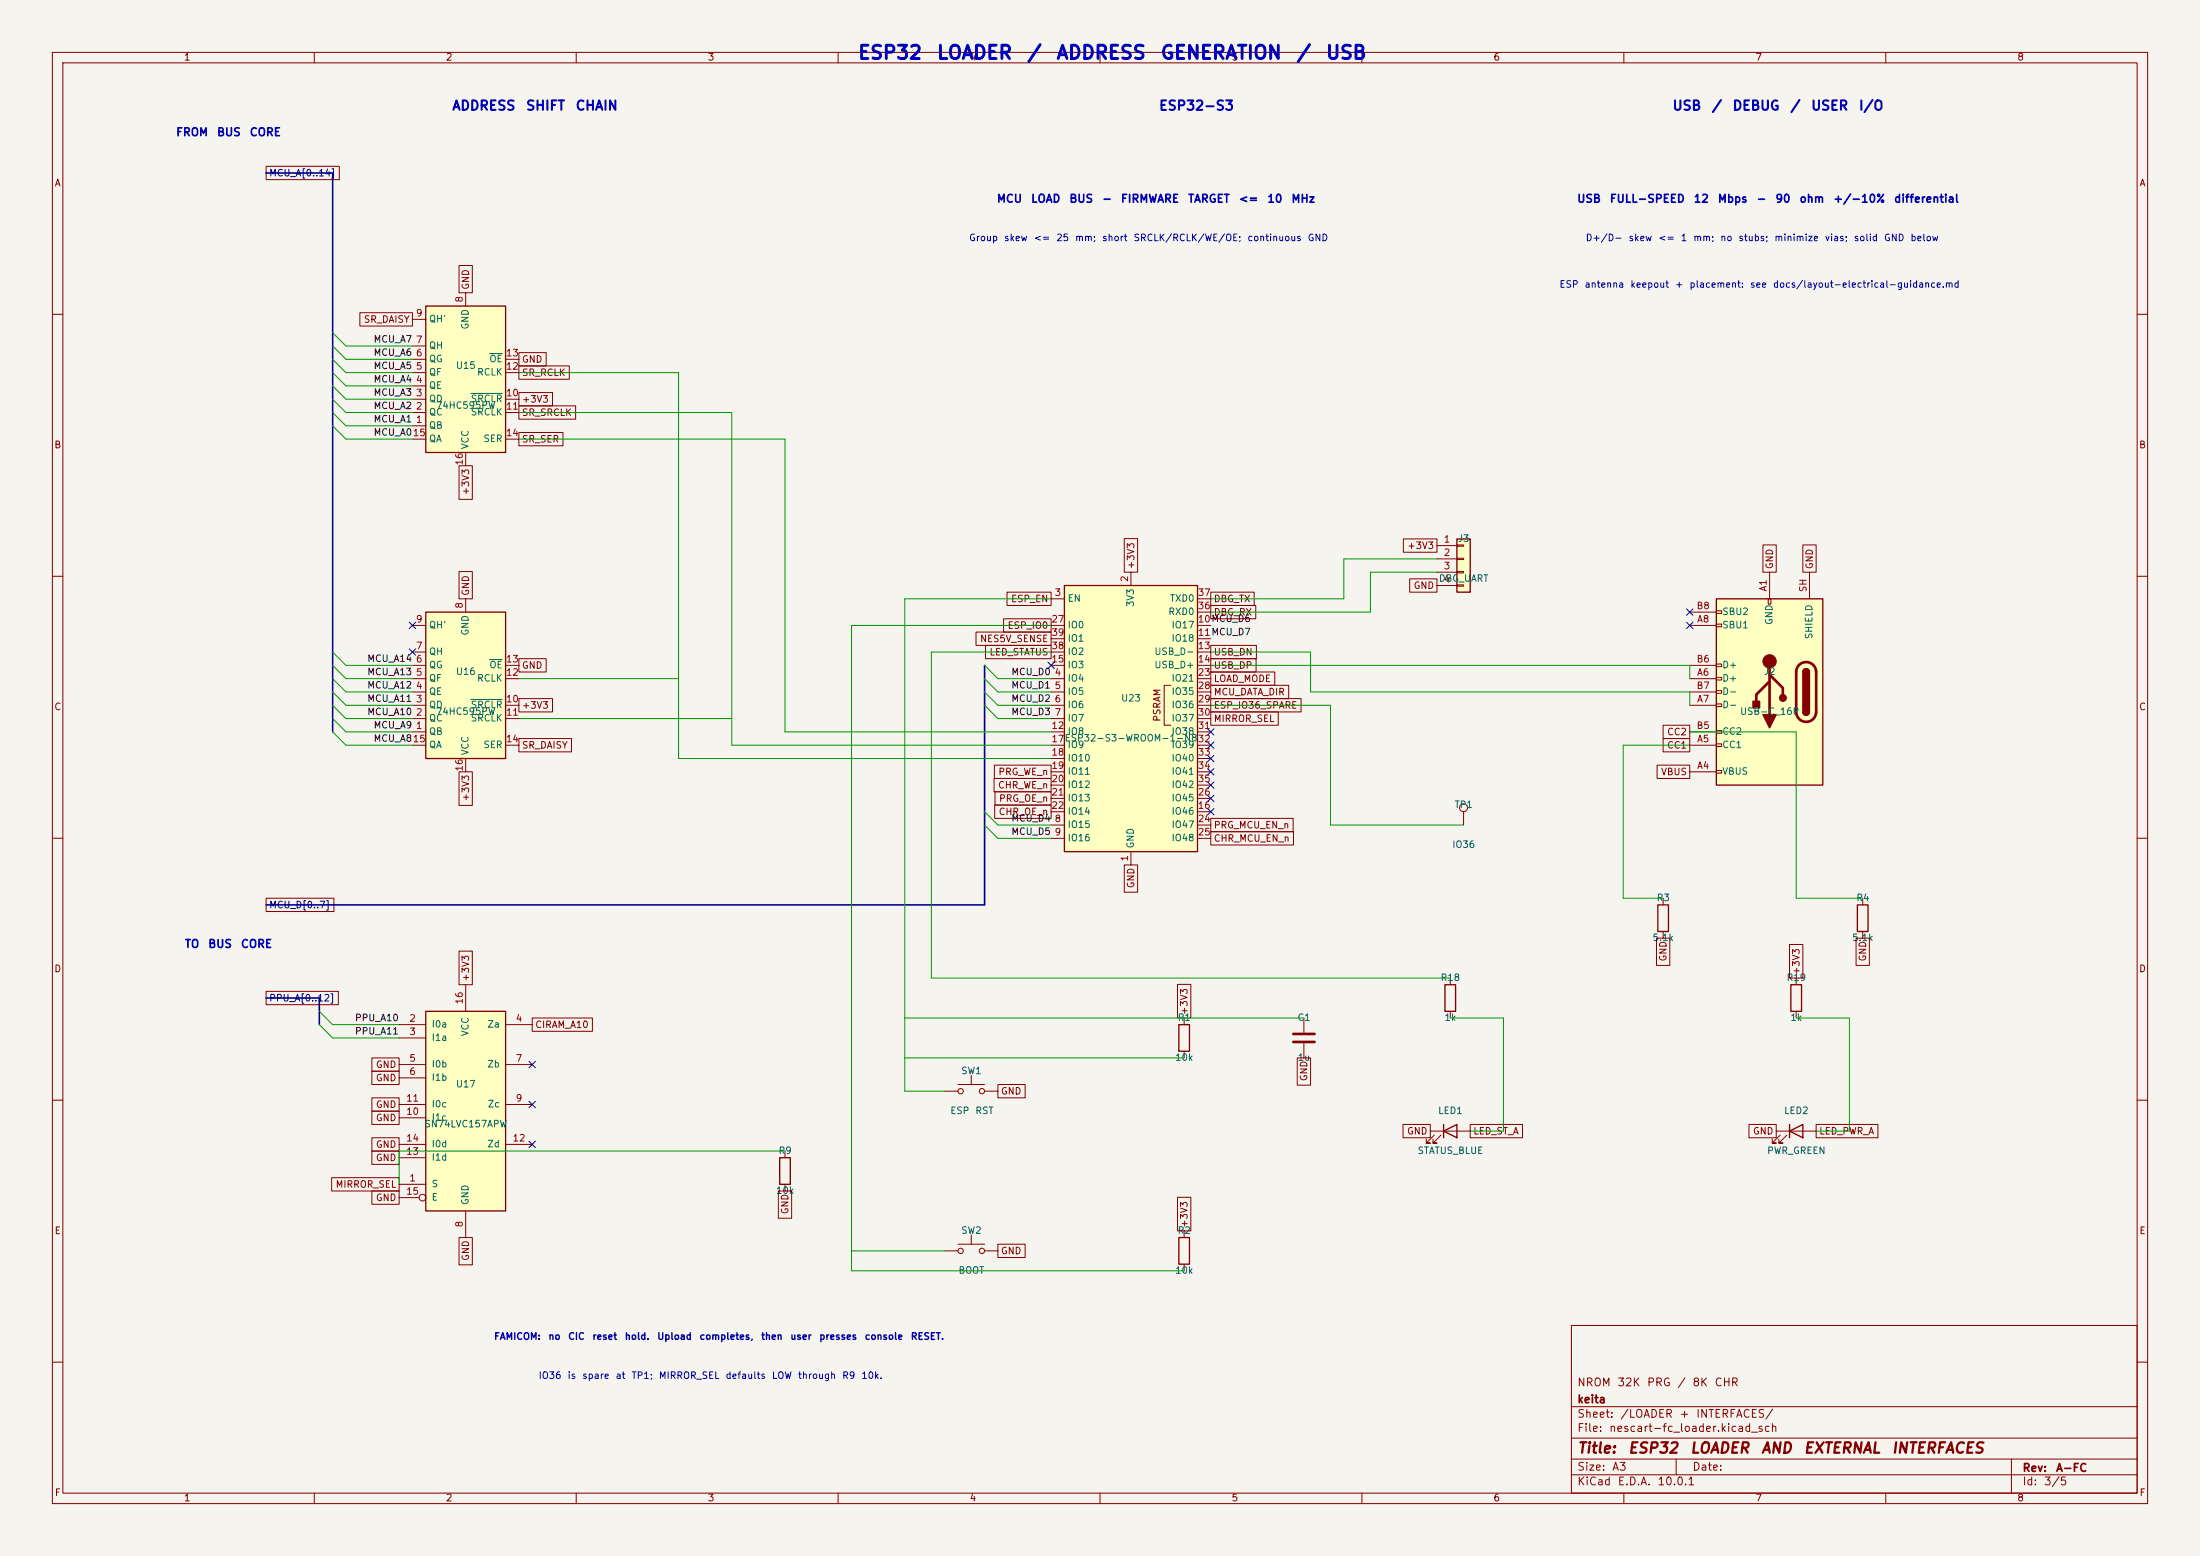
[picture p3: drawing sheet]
<svg xmlns="http://www.w3.org/2000/svg" width="420mm" height="297mm" viewBox="0 0 420 297" stroke-linecap="round" stroke-linejoin="round" font-family="sans-serif">
<path d="M0 0h420v297h-420z" fill="#f5f4ef" stroke="#f5f4ef" stroke-width=".19"/>
<g fill="none" stroke="#840000" stroke-width=".19">
<path d="M10 10h400v277h-400zM12 12h396v273h-396zM60 10v2M110 10v2M160 10v2M210 10v2M260 10v2M310 10v2M360 10v2M10 60h2M408 60h2M10 110h2"/>
<path d="M408 110h2M10 160h2M408 160h2M10 210h2M408 210h2M180.3 238.8h2.6M182.9 237.5h5.1M185.4 235.7v1.8M188 238.8h2.5M300 253h108v32h-108zM10 260h2M300 278.5h108"/>
<path d="M300 274.5h108M300 268.5h108M320 278.5v3M384 278.5v6.5M408 260h2M60 285v2M110 285v2M160 285v2M210 285v2M260 285v2M300 281.5h108M310 285v2"/>
<path d="M360 285v2"/>
<circle cx="183.4" cy="238.8" r=".51"/>
<circle cx="187.5" cy="238.8" r=".51"/>
</g>
<path d="M203.2 111.8h25.4v50.8h-25.4z" fill="#ffffc2"/>
<path d="M203.2 111.8h25.4v50.8h-25.4z" fill="none" stroke="#840000" stroke-width=".25"/>
<g fill="none" stroke="#840000" stroke-width=".19">
<path d="M200.7 114.3h2.5M200.7 119.4h2.5M215.9 109.2v2.6M228.6 114.3h2.5M228.6 119.4h2.5M228.6 116.8h2.5M200.7 129.5h2.5M200.7 132.1h2.5M200.7 134.6h2.5M200.7 137.2h2.5M200.7 121.9h2.5M200.7 139.7h2.5"/>
<path d="M200.7 124.5h2.5M200.7 127h2.5M223.5 130.8h-1.3v7.6h1.3M228.6 129.5h2.5M228.6 132.1h2.5M228.6 134.6h2.5M228.6 137.2h2.5M228.6 121.9h2.5M228.6 139.7h2.5M228.6 124.5h2.5M228.6 127h2.5M200.7 157.5h2.5"/>
<path d="M200.7 154.9h2.5M200.7 142.2h2.5M200.7 144.8h2.5M200.7 147.3h2.5M200.7 149.9h2.5M200.7 152.4h2.5M228.6 157.5h2.5M228.6 154.9h2.5M228.6 142.2h2.5M228.6 144.8h2.5M228.6 147.3h2.5M228.6 149.9h2.5"/>
<path d="M228.6 152.4h2.5M200.7 160h2.5M215.9 162.6v2.5M228.6 160h2.5"/>
</g>
<path d="M81.3 116.8h15.2v28h-15.2z" fill="#ffffc2"/>
<path d="M81.3 116.8h15.2v28h-15.2z" fill="none" stroke="#840000" stroke-width=".25"/>
<g fill="none" stroke="#840000" stroke-width=".19">
<path d="M78.7 119.4h2.6M88.9 114.3v2.5M78.7 139.7h2.6M78.7 137.2h2.6M78.7 134.6h2.6M78.7 132.1h2.6M78.7 129.5h2.6M78.7 127h2.6M78.7 124.5h2.6M96.5 137.2h2.6M96.5 134.6h2.6M96.5 129.5h2.6"/>
<path d="M96.5 127h2.6M78.7 142.2h2.6M88.9 144.8v2.5M96.5 142.2h2.6"/>
</g>
<path d="M89.9 133.5h6M93.5 125.9h2.4" fill="none" stroke="#006464" stroke-width=".19"/>
<path d="M81.3 58.4h15.2v28h-15.2z" fill="#ffffc2"/>
<path d="M81.3 58.4h15.2v28h-15.2zM225 195.6h2.1v5.1h-2.1zM275.8 188h2.1v5h-2.1zM341.6 215.9l2.6-1.3v2.6zM341.6 214.6v2.6" fill="none" stroke="#840000" stroke-width=".25"/>
<g fill="none" stroke="#840000" stroke-width=".19">
<path d="M88.9 55.9v2.5M78.7 78.7h2.6M78.7 76.2h2.6M78.7 73.7h2.6M78.7 71.1h2.6M78.7 68.6h2.6M78.7 66h2.6M78.7 61h2.6M96.5 78.7h2.6M96.5 76.2h2.6M96.5 71.1h2.6M96.5 68.6h2.6"/>
<path d="M78.7 81.3h2.6M78.7 83.8h2.6M88.9 86.4v2.5M96.5 83.8h2.6M226.1 194.3v1.3M276.9 186.7v1.3M276.9 193v1.3M226.1 200.7v1.2M339.1 215.9h7.6M339.9 216.7l-1.6 1.5h.8h-.8v-.8M341.1 216.7l-1.5 1.5h.8h-.8v-.8"/>
</g>
<path d="M89.9 75.1h6M93.5 67.5h2.4" fill="none" stroke="#006464" stroke-width=".19"/>
<path d="M327.7 114.3h20.3v35.6h-20.3z" fill="#ffffc2"/>
<g fill="none" stroke="#840000" stroke-width=".19">
<path d="M322.6 119.4h5.1M322.6 116.8h5.1M327.7 119.1h1v.5h-1zM327.7 116.6h1v.5h-1zM337.6 114.3h.5v1h-.5zM337.8 109.2v5.1M345.4 109.2v5.1M322.6 129.5h5.1M322.6 134.6h5.1M322.6 139.7h5.1M322.6 127h5.1M322.6 132.1h5.1"/>
<path d="M327.7 139.4h1v.6h-1zM327.7 134.4h1v.5h-1zM327.7 131.8h1v.5h-1zM327.7 129.3h1v.5h-1zM327.7 126.7h1v.6h-1zM279.4 154.9v2.6M322.6 147.3h5.1M322.6 142.2h5.1M327.7 147.1h1v.5h-1zM327.7 142h1v.5h-1zM317.5 171.5v1.2M317.5 177.8v1.3"/>
<path d="M355.6 171.5v1.2M355.6 177.8v1.3M248.9 194.3v2.8M248.9 199.1v2.8M342.9 186.7v1.3M342.9 193v1.3M149.9 219.7v1.3M180.3 208.3h2.6M182.9 207h5.1M185.4 205.2v1.8M188 208.3h2.5M273 215.9h7.7"/>
<path d="M273.8 216.7l-1.5 1.5h.7h-.7v-.8M275.1 216.7l-1.5 1.5h.7h-.7v-.8M149.9 226.1v1.2"/>
<circle cx="279.4" cy="154.2" r=".76"/>
<circle cx="183.4" cy="208.3" r=".51"/>
<circle cx="187.5" cy="208.3" r=".51"/>
</g>
<path d="M327.7 114.3h20.3v35.6h-20.3zM344.2 135.9a.64 .64 0 0 0 .6 .6 .64 .64 0 0 0 .6-.6M344.2 128.3a.64 .64 0 0 1 .6-.7 .64 .64 0 0 1 .6 .7M316.5 172.7h2v5.1h-2zM354.6 172.7h2v5.1h-2zM341.9 188h2v5h-2zM275.6 215.9l2.5-1.3v2.6zM275.6 214.6v2.6M148.8 221h2.1v5.1h-2.1z" fill="none" stroke="#840000" stroke-width=".25"/>
<path d="M337.8 130l-2.5 2.6v1.3M337.8 128.8l2.6 2.5v1.3M337.8 126.2v10.2M343.5 126.9a1.91 1.91 0 0 1 2-.4 1.91 1.91 0 0 1 1.2 1.8v7.6a1.91 1.91 0 0 1-1.9 1.9 1.91 1.91 0 0 1-1.9-1.9v-7.8l.2-.6zM246.9 197.4h4.1M246.9 198.9h4.1" fill="none" stroke="#840000" stroke-width=".51"/>
<g fill="#840000" stroke="#840000" stroke-width=".25">
<path d="M344.2 128.3h1.2v7.6h-1.2z"/>
<path d="M344.2 135.9h1.2a.64 .64 0 0 1-.6 .6 .64 .64 0 0 1-.6-.6z"/>
<path d="M344.4 127.8a.64 .64 0 0 1 .6-.1 .64 .64 0 0 1 .4 .6h-1.2z"/>
<path d="M336.5 136.4h2.6l-1.3 2.5z"/>
<path d="M334.6 133.9h1.3v1.2h-1.3z"/>
<circle cx="340.4" cy="133.2" r=".63"/>
</g>
<circle cx="337.8" cy="126.2" r="1.27" fill="#840000" stroke="#840000" stroke-width=".19"/>
<path d="M81.3 193h15.2v38.1h-15.2z" fill="#ffffc2"/>
<path d="M81.3 193h15.2v38.1h-15.2zM225 236.2h2.1v5.1h-2.1z" fill="none" stroke="#840000" stroke-width=".25"/>
<g fill="none" stroke="#840000" stroke-width=".19">
<path d="M76.2 195.6h5.1M76.2 198.1h5.1M88.9 188v5M96.5 195.6h5.1M76.2 203.2h5.1M76.2 205.7h5.1M76.2 210.8h5.1M76.2 213.4h5.1M76.2 218.4h5.1M96.5 203.2h5.1M96.5 210.8h5.1M96.5 218.4h5.1"/>
<path d="M76.2 226.1h5.1M76.2 221h5.1M76.2 228.6h3.8M88.9 231.1v5.1M226.1 234.9v1.3M226.1 241.3v1.3"/>
<circle cx="80.6" cy="228.6" r=".63"/>
</g>
<path d="M278.1 102.9h2.6v10.1h-2.6z" fill="#ffffc2"/>
<path d="M278.1 102.9h2.6v10.1h-2.6z" fill="none" stroke="#840000" stroke-width=".25"/>
<g fill="none" stroke="#840000" stroke-width=".19">
<path d="M50.8 31.7h14v2.6h-14zM68.7 59.7h10v2.5h-10zM87.6 50.7h2.6v5.2h-2.6zM99.1 69.8h9.6v2.6h-9.6zM99.1 67.3h5.2v2.6h-5.2zM99.1 74.9h6.4v2.6h-6.4zM99.1 77.5h10.8v2.5h-10.8zM87.6 88.9h2.6v6.4h-2.6zM99.1 82.5h8.4v2.6h-8.4zM87.6 109.1h2.6v5.2h-2.6zM191.6 118.1h9.1v2.6h-9.1zM192.3 113h8.4v2.6h-8.4z"/>
<path d="M214.6 102.8h2.6v6.4h-2.6zM231.1 115.6h8.6v2.5h-8.6zM231.1 113h8.3v2.6h-8.3zM267.9 102.9h6.4v2.5h-6.4zM269.1 110.5h5.2v2.5h-5.2zM274.3 104.1h3.8M274.3 106.7h3.8M274.3 109.2h3.8M274.3 111.8h3.8M278.1 104h1.3v.3h-1.3zM278.1 106.6h1.3v.2h-1.3zM278.1 109.1h1.3v.2h-1.3z"/>
<path d="M278.1 111.6h1.3v.3h-1.3zM336.5 104h2.6v5.2h-2.6zM344.2 104h2.5v5.2h-2.5zM99.1 133.3h6.4v2.6h-6.4zM99.1 125.7h5.2v2.6h-5.2zM186.3 120.6h14.4v2.6h-14.4zM188.1 123.2h12.6v2.5h-12.6zM231.1 123.2h8.8v2.5h-8.8zM231.1 128.3h12.3v2.5h-12.3zM231.1 125.7h8.7v2.6h-8.7zM231.1 130.8h14.9v2.6h-14.9zM231.1 133.3h17.3v2.6h-17.3z"/>
<path d="M231.1 135.9h12.9v2.5h-12.9zM317.5 138.4h5.1v2.6h-5.1zM87.6 147.3h2.6v6.4h-2.6zM99.1 141h10v2.5h-10zM189.8 148.6h10.9v2.5h-10.9zM189.8 146h10.9v2.6h-10.9zM189.9 153.7h10.8v2.5h-10.8zM190 151.1h10.7v2.6h-10.7zM231.1 156.2h15.8v2.6h-15.8zM231.1 158.7h15.8v2.6h-15.8zM316.3 146h6.3v2.6h-6.3zM317.5 141h5.1v2.5h-5.1z"/>
<path d="M50.8 171.4h12.9v2.6h-12.9zM214.6 165.1h2.6v5.2h-2.6zM316.2 179.1h2.6v5.2h-2.6zM354.3 179.1h2.6v5.2h-2.6zM50.8 189.2h13.8v2.6h-13.8zM87.6 181.5h2.6v6.5h-2.6zM101.6 194.3h11.5v2.6h-11.5zM224.8 187.9h2.5v6.4h-2.5zM341.6 180.3h2.6v6.4h-2.6zM71 201.9h5.2v2.6h-5.2zM71 204.5h5.2v2.5h-5.2zM71 212.1h5.2v2.5h-5.2z"/>
<path d="M71 209.5h5.2v2.6h-5.2zM71 219.7h5.2v2.6h-5.2zM71 217.2h5.2v2.5h-5.2zM190.5 207h5.2v2.6h-5.2zM247.6 201.9h2.6v5.2h-2.6zM267.8 214.6h5.2v2.6h-5.2zM280.7 214.6h10v2.6h-10zM333.9 214.6h5.2v2.6h-5.2zM346.7 214.6h11.8v2.6h-11.8zM63.3 224.8h12.9v2.5h-12.9zM71 227.3h5.2v2.6h-5.2zM87.6 236.2h2.6v5.2h-2.6z"/>
<path d="M148.6 227.3h2.5v5.2h-2.5zM190.5 237.5h5.2v2.5h-5.2zM224.8 228.5h2.5v6.4h-2.5z"/>
</g>
<path d="M50.8 33h12.7v106.7M188 127v45.7h-137.2M50.8 190.5h10.2v5.1" fill="none" stroke="#000084" stroke-width=".3"/>
<g fill="none" stroke="#009600" stroke-width=".19">
<path d="M63.5 78.7l2.5 2.6h12.7M63.5 76.2l2.5 2.5h12.7M63.5 68.6l2.5 2.5h12.7M63.5 71.1l2.5 2.6h12.7M63.5 73.7l2.5 2.5h12.7M63.5 66l2.5 2.6h12.7M63.5 63.5l2.5 2.5h12.7M99.1 71.1h30.4v73.7h71.2M99.1 78.7h40.6v63.5h61M63.5 81.3l2.5 2.5h12.7M99.1 83.8h50.8v55.9h50.8M200.7 114.3h-28v94h7.6"/>
<path d="M200.7 119.4h-38.1v123.2h63.5M274.3 106.7h-17.8v7.6h-25.4M274.3 109.2h-12.7v7.6h-30.5M63.5 129.5l2.5 2.6h12.7M63.5 124.5l2.5 2.5h12.7M63.5 139.7l2.5 2.5h12.7M63.5 127l2.5 2.5h12.7M63.5 137.2l2.5 2.5h12.7M63.5 132.1l2.5 2.5h12.7M63.5 134.6l2.5 2.6h12.7M99.1 129.5h30.4M99.1 137.2h40.6"/>
<path d="M188 129.5l2.5 2.6h10.2M188 127l2.5 2.5h10.2M188 132.1l2.5 2.5h10.2M188 134.6l2.5 2.6h10.2M200.7 124.5h-22.9v62.2h99.1M231.1 134.6h22.9v22.9h25.4M231.1 124.5h19.1v7.6h72.4v2.5M231.1 127h91.5v2.5M322.6 139.7h20.3v31.8h12.7M188 154.9l2.5 2.6h10.2M188 157.5l2.5 2.5h10.2M322.6 142.2h-12.7v29.3h7.6"/>
<path d="M61 193l2.5 2.6h12.7M61 195.6l2.5 2.5h12.7M172.7 194.3h76.2M276.9 194.3h10.1v21.6h-6.3M342.9 194.3h10.2v21.6h-6.4M149.9 219.7h-73.7v6.4M172.7 201.9h53.4M162.6 238.8h17.7"/>
</g>
<g fill="none" stroke="#000084" stroke-width=".19">
<path d="M78.1 118.8l1.2 1.2M79.3 118.8l-1.2 1.2M322 118.8l1.2 1.2M322 116.2l1.2 1.2M323.2 118.8l-1.2 1.2M323.2 116.2l-1.2 1.2M78.1 123.9l1.2 1.2M79.3 123.9l-1.2 1.2M200.1 126.4l1.2 1.2M201.3 126.4l-1.2 1.2M230.5 139.1l1.2 1.2M231.7 139.1l-1.2 1.2"/>
<path d="M230.5 151.8l1.2 1.2M230.5 149.3l1.2 1.2M230.5 141.6l1.2 1.2M230.5 144.2l1.2 1.2M230.5 146.7l1.2 1.2M230.5 154.3l1.2 1.2M231.7 151.8l-1.2 1.2M231.7 149.3l-1.2 1.2M231.7 141.6l-1.2 1.2M231.7 144.2l-1.2 1.2M231.7 146.7l-1.2 1.2M231.7 154.3l-1.2 1.2"/>
<path d="M101 217.8l1.2 1.2M101 210.2l1.2 1.2M101 202.6l1.2 1.2M102.2 217.8l-1.2 1.2M102.2 210.2l-1.2 1.2M102.2 202.6l-1.2 1.2"/>
</g>
<g font-size="2.5" fill="#0000c2">
<text x="163.6" y="11.9">ESP32</text>
<text x="178.7" y="11.9">LOADER</text>
<text x="195.9" y="11.9">/</text>
<text x="201.5" y="11.9">ADDRESS</text>
<text x="221.4" y="11.9">GENERATION</text>
<text x="247.3" y="11.9">/</text>
<text x="252.9" y="11.9">USB</text>
</g>
<g font-size="2" fill="#840000">
<text x="301" y="277.9">Title:</text>
<text x="310.6" y="277.9">ESP32</text>
<text x="322.5" y="277.9">LOADER</text>
<text x="336.1" y="277.9">AND</text>
<text x="344.2" y="277.9">EXTERNAL</text>
<text x="361" y="277.9">INTERFACES</text>
</g>
<g font-size="1.8" fill="#0000c2">
<text x="86.2" y="21.5">ADDRESS</text>
<text x="100.3" y="21.5">SHIFT</text>
<text x="109.8" y="21.5">CHAIN</text>
<text x="221.1" y="21.5">ESP32-S3</text>
<text x="319.2" y="21.5">USB</text>
<text x="326.7" y="21.5">/</text>
<text x="330.6" y="21.5">DEBUG</text>
<text x="341.6" y="21.5">/</text>
<text x="345.6" y="21.5">USER</text>
<text x="354.7" y="21.5">I/O</text>
</g>
<g font-size="1.5" fill="#0000c2">
<text x="33.5" y="26.4">FROM</text>
<text x="41.3" y="26.4">BUS</text>
<text x="47.5" y="26.4">CORE</text>
<text x="190.2" y="39.1">MCU</text>
<text x="196.7" y="39.1">LOAD</text>
<text x="204" y="39.1">BUS</text>
<text x="210.3" y="39.1">-</text>
<text x="213.9" y="39.1">FIRMWARE</text>
<text x="226.7" y="39.1">TARGET</text>
<text x="236.3" y="39.1">&lt;=</text>
<text x="241.8" y="39.1">10</text>
<text x="246.4" y="39.1">MHz</text>
<text x="300.9" y="39.1">USB</text>
<text x="307.2" y="39.1">FULL-SPEED</text>
<text x="323.2" y="39.1">12</text>
<text x="327.8" y="39.1">Mbps</text>
<text x="335.2" y="39.1">-</text>
<text x="338.8" y="39.1">90</text>
<text x="343.4" y="39.1">ohm</text>
<text x="349.9" y="39.1">+/-10%</text>
<text x="361.5" y="39.1">differential</text>
<text x="35.2" y="181.3">TO</text>
<text x="39.6" y="181.3">BUS</text>
<text x="45.9" y="181.3">CORE</text>
</g>
<g font-size="1.5" fill="#840000">
<text x="301" y="268.2">keita</text>
<text x="301" y="265">NROM</text>
<text x="308.6" y="265">32K</text>
<text x="314.3" y="265">PRG</text>
<text x="320.1" y="265">/</text>
<text x="323" y="265">8K</text>
<text x="327.2" y="265">CHR</text>
<text x="301" y="273.7">File:</text>
<text x="301" y="271">Sheet:</text>
<text x="307.1" y="273.7">nescart-fc_loader.kicad_sch</text>
<text x="309.2" y="271">/LOADER</text>
<text x="320.5" y="271">+</text>
<text x="323.7" y="271">INTERFACES/</text>
<text x="301" y="281.1">Size:</text>
<text x="307.6" y="281.1">A3</text>
<text x="323" y="281.1">Date:</text>
<text x="386" y="281.3">Rev:</text>
<text x="392.4" y="281.3">A-FC</text>
<text x="301" y="283.9">KiCad</text>
<text x="308.7" y="283.9">E.D.A.</text>
<text x="316.3" y="283.9">10.0.1</text>
<text x="386" y="283.9">Id:</text>
<text x="390.1" y="283.9">3/5</text>
</g>
<g font-size="1.3" fill="#840000">
<text x="35" y="11.9">1</text>
<text x="85" y="11.9">2</text>
<text x="135" y="11.9">3</text>
<text x="185" y="11.9">4</text>
<text x="235" y="11.9">5</text>
<text x="285" y="11.9">6</text>
<text x="335" y="11.9">7</text>
<text x="385" y="11.9">8</text>
<text x="10.3" y="35.9">A</text>
<text x="408.3" y="35.9">A</text>
<text x="89.9" y="55.4" transform="rotate(-90 89.9 55.4)">GND</text>
<text x="69.4" y="61.9">SR_DAISY</text>
<text x="99.5" y="69.5">GND</text>
<text x="99.5" y="72.1">SR_RCLK</text>
<text x="99.5" y="77.2">+3V3</text>
<text x="99.5" y="79.7">SR_SRCLK</text>
<text x="10.3" y="85.9">B</text>
<text x="99.5" y="84.8">SR_SER</text>
<text x="408.2" y="85.9">B</text>
<text x="89.9" y="94.7" transform="rotate(-90 89.9 94.7)">+3V3</text>
<text x="268.6" y="105.1">+3V3</text>
<text x="89.9" y="113.8" transform="rotate(-90 89.9 113.8)">GND</text>
<text x="216.9" y="108.7" transform="rotate(-90 216.9 108.7)">+3V3</text>
<text x="269.8" y="112.7">GND</text>
<text x="338.8" y="108.7" transform="rotate(-90 338.8 108.7)">GND</text>
<text x="346.4" y="108.7" transform="rotate(-90 346.4 108.7)">GND</text>
<text x="192.9" y="115.3">ESP_EN</text>
<text x="231.6" y="117.8">DBG_RX</text>
<text x="231.6" y="115.3">DBG_TX</text>
<text x="187" y="122.9">NES5V_SENSE</text>
<text x="188.8" y="125.4">LED_STATUS</text>
<text x="192.2" y="120.3">ESP_IO0</text>
<text x="231.6" y="125.4">USB_DN</text>
<text x="99.5" y="128">GND</text>
<text x="231.6" y="130.5">LOAD_MODE</text>
<text x="231.6" y="128">USB_DP</text>
<text x="10.3" y="135.9">C</text>
<text x="99.5" y="135.6">+3V3</text>
<text x="221.8" y="137.9" transform="rotate(-90 221.8 137.9)">PSRAM</text>
<text x="231.6" y="133">MCU_DATA_DIR</text>
<text x="231.6" y="135.6">ESP_IO36_SPARE</text>
<text x="408.2" y="135.9">C</text>
<text x="99.5" y="143.2">SR_DAISY</text>
<text x="231.6" y="138.1">MIRROR_SEL</text>
<text x="318.2" y="143.2">CC1</text>
<text x="318.2" y="140.7">CC2</text>
<text x="190.5" y="148.3">PRG_WE_n</text>
<text x="317" y="148.3">VBUS</text>
<text x="89.9" y="153.1" transform="rotate(-90 89.9 153.1)">+3V3</text>
<text x="190.4" y="150.8">CHR_WE_n</text>
<text x="190.5" y="155.9">CHR_OE_n</text>
<text x="190.6" y="153.4">PRG_OE_n</text>
<text x="231.6" y="158.4">PRG_MCU_EN_n</text>
<text x="231.6" y="161">CHR_MCU_EN_n</text>
<text x="216.9" y="169.7" transform="rotate(-90 216.9 169.7)">GND</text>
<text x="10.3" y="185.9">D</text>
<text x="318.5" y="183.6" transform="rotate(-90 318.5 183.6)">GND</text>
<text x="356.6" y="183.6" transform="rotate(-90 356.6 183.6)">GND</text>
<text x="408.2" y="185.9">D</text>
<text x="89.9" y="187.5" transform="rotate(-90 89.9 187.5)">+3V3</text>
<text x="343.9" y="186.2" transform="rotate(-90 343.9 186.2)">+3V3</text>
<text x="102.1" y="196.5">CIRAM_A10</text>
<text x="227" y="193.8" transform="rotate(-90 227 193.8)">+3V3</text>
<text x="71.7" y="204.2">GND</text>
<text x="71.7" y="206.7">GND</text>
<text x="191" y="209.2">GND</text>
<text x="249.9" y="206.5" transform="rotate(-90 249.9 206.5)">GND</text>
<text x="71.7" y="214.3">GND</text>
<text x="71.7" y="211.8">GND</text>
<text x="71.7" y="221.9">GND</text>
<text x="71.7" y="219.4">GND</text>
<text x="268.5" y="216.9">GND</text>
<text x="281.1" y="216.9">LED_ST_A</text>
<text x="334.5" y="216.9">GND</text>
<text x="347.2" y="216.9">LED_PWR_A</text>
<text x="64" y="227">MIRROR_SEL</text>
<text x="71.7" y="229.6">GND</text>
<text x="150.8" y="231.9" transform="rotate(-90 150.8 231.9)">GND</text>
<text x="10.3" y="235.9">E</text>
<text x="191" y="239.7">GND</text>
<text x="227" y="234.5" transform="rotate(-90 227 234.5)">+3V3</text>
<text x="408.3" y="235.9">E</text>
<text x="89.9" y="240.8" transform="rotate(-90 89.9 240.8)">GND</text>
<text x="10.3" y="285.9">F</text>
<text x="35" y="286.9">1</text>
<text x="85" y="286.9">2</text>
<text x="135" y="286.9">3</text>
<text x="185" y="286.9">4</text>
<text x="235" y="286.9">5</text>
<text x="285" y="286.9">6</text>
<text x="335" y="286.9">7</text>
<text x="385" y="286.9">8</text>
<text x="408.3" y="285.9">F</text>
</g>
<g font-size="1.3" fill="#000084">
<text x="51.3" y="34">MCU_A[0..14]</text>
<text x="51.3" y="173.7">MCU_D[0..7]</text>
<text x="51.3" y="191.5">PPU_A[0..12]</text>
</g>
<g font-size="1.3" fill="#0000c2">
<text x="184.9" y="46.3">Group</text>
<text x="191.6" y="46.3">skew</text>
<text x="197.2" y="46.3">&lt;=</text>
<text x="201.5" y="46.3">25</text>
<text x="205.1" y="46.3">mm;</text>
<text x="210.3" y="46.3">short</text>
<text x="216.3" y="46.3">SRCLK/RCLK/WE/OE;</text>
<text x="238" y="46.3">continuous</text>
<text x="249.5" y="46.3">GND</text>
<text x="302.6" y="46.3">D+/D-</text>
<text x="310.8" y="46.3">skew</text>
<text x="316.4" y="46.3">&lt;=</text>
<text x="320.8" y="46.3">1</text>
<text x="323.1" y="46.3">mm;</text>
<text x="328.3" y="46.3">no</text>
<text x="331.8" y="46.3">stubs;</text>
<text x="338.6" y="46.3">minimize</text>
<text x="348.3" y="46.3">vias;</text>
<text x="353.8" y="46.3">solid</text>
<text x="359.6" y="46.3">GND</text>
<text x="364.6" y="46.3">below</text>
<text x="297.6" y="55.2">ESP</text>
<text x="302.4" y="55.2">antenna</text>
<text x="311.1" y="55.2">keepout</text>
<text x="319.7" y="55.2">+</text>
<text x="322.4" y="55.2">placement:</text>
<text x="334" y="55.2">see</text>
<text x="338.4" y="55.2">docs/layout-electrical-guidance.md</text>
<text x="94.2" y="256">FAMICOM:</text>
<text x="104.6" y="256">no</text>
<text x="108.3" y="256">CIC</text>
<text x="113" y="256">reset</text>
<text x="119.2" y="256">hold.</text>
<text x="125.4" y="256">Upload</text>
<text x="133.4" y="256">completes,</text>
<text x="145.2" y="256">then</text>
<text x="150.8" y="256">user</text>
<text x="156.3" y="256">presses</text>
<text x="165" y="256">console</text>
<text x="173.8" y="256">RESET.</text>
<text x="102.7" y="263.5">IO36</text>
<text x="108.2" y="263.5">is</text>
<text x="111" y="263.5">spare</text>
<text x="117.4" y="263.5">at</text>
<text x="120.5" y="263.5">TP1;</text>
<text x="125.7" y="263.5">MIRROR_SEL</text>
<text x="138.4" y="263.5">defaults</text>
<text x="147.2" y="263.5">LOW</text>
<text x="152.2" y="263.5">through</text>
<text x="160.7" y="263.5">R9</text>
<text x="164.3" y="263.5">10k.</text>
</g>
<g font-size="1.3" fill="#a90000">
<text x="88.6" y="57.9" transform="rotate(-90 88.6 57.9)">8</text>
<text x="79.3" y="65.8">7</text>
<text x="79.3" y="60.7">9</text>
<text x="79.3" y="70.9">5</text>
<text x="79.3" y="68.3">6</text>
<text x="96.5" y="70.9">12</text>
<text x="96.5" y="68.3">13</text>
<text x="79.3" y="75.9">3</text>
<text x="79.3" y="73.4">4</text>
<text x="96.5" y="75.9">10</text>
<text x="79.3" y="81">1</text>
<text x="79.3" y="78.5">2</text>
<text x="96.5" y="78.5">11</text>
<text x="96.5" y="83.6">14</text>
<text x="88.6" y="88.9" transform="rotate(-90 88.6 88.9)">16</text>
<text x="275.5" y="103.9">1</text>
<text x="275.5" y="106.4">2</text>
<text x="215.6" y="111.2" transform="rotate(-90 215.6 111.2)">2</text>
<text x="275.5" y="109">3</text>
<text x="275.5" y="111.5">4</text>
<text x="337.6" y="113" transform="rotate(-90 337.6 113)">A1</text>
<text x="345.2" y="113.1" transform="rotate(-90 345.2 113.1)">SH</text>
<text x="79.3" y="119.1">9</text>
<text x="88.6" y="116.3" transform="rotate(-90 88.6 116.3)">8</text>
<text x="200.6" y="119.1">27</text>
<text x="201.2" y="114">3</text>
<text x="228.6" y="119.1">10MCU_D6</text>
<text x="228.6" y="116.6">36</text>
<text x="228.6" y="114">37</text>
<text x="323.8" y="116.6">B8</text>
<text x="323.9" y="119.1">A8</text>
<text x="79.3" y="124.2">7</text>
<text x="200.6" y="124.2">38</text>
<text x="200.6" y="121.7">39</text>
<text x="228.6" y="121.7">11MCU_D7</text>
<text x="228.6" y="124.2">13</text>
<text x="79.3" y="131.8">4</text>
<text x="79.3" y="129.3">5</text>
<text x="79.3" y="126.7">6</text>
<text x="96.5" y="129.3">12</text>
<text x="96.5" y="126.7">13</text>
<text x="200.6" y="126.7">15</text>
<text x="201.2" y="129.3">4</text>
<text x="201.2" y="131.8">5</text>
<text x="228.6" y="126.7">14</text>
<text x="228.6" y="129.3">23</text>
<text x="228.6" y="131.8">28</text>
<text x="323.8" y="126.7">B6</text>
<text x="323.8" y="131.8">B7</text>
<text x="323.9" y="129.3">A6</text>
<text x="79.3" y="136.9">2</text>
<text x="79.3" y="134.4">3</text>
<text x="96.5" y="134.4">10</text>
<text x="96.5" y="136.9">11</text>
<text x="201.2" y="134.4">6</text>
<text x="201.2" y="136.9">7</text>
<text x="228.6" y="134.4">29</text>
<text x="228.6" y="136.9">30</text>
<text x="323.9" y="134.4">A7</text>
<text x="79.3" y="139.4">1</text>
<text x="96.5" y="142">14</text>
<text x="200.6" y="139.4">12</text>
<text x="200.6" y="142">17ESP32-S3-WROOM-1-N832</text>
<text x="228.6" y="139.4">31</text>
<text x="323.8" y="139.4">B5</text>
<text x="323.9" y="142">A5</text>
<text x="88.6" y="147.4" transform="rotate(-90 88.6 147.4)">16</text>
<text x="200.6" y="144.5">18</text>
<text x="200.6" y="147.1">19</text>
<text x="200.6" y="149.6">20</text>
<text x="228.6" y="144.5">33</text>
<text x="228.6" y="147.1">34</text>
<text x="228.6" y="149.6">35</text>
<text x="323.9" y="147.1">A4</text>
<text x="200.6" y="152.1">21</text>
<text x="200.6" y="154.7">22</text>
<text x="228.6" y="154.7">16</text>
<text x="228.6" y="152.1">26</text>
<text x="201.2" y="157.2">8</text>
<text x="201.2" y="159.8">9</text>
<text x="228.6" y="157.2">24</text>
<text x="228.6" y="159.8">25</text>
<text x="215.6" y="164.5" transform="rotate(-90 215.6 164.5)">1</text>
<text x="88.6" y="191.8" transform="rotate(-90 88.6 191.8)">16</text>
<text x="78" y="195.3">2</text>
<text x="78" y="197.9">3</text>
<text x="98.4" y="195.3">4</text>
<text x="78" y="202.9">5</text>
<text x="98.4" y="202.9">7</text>
<text x="78" y="205.5">6</text>
<text x="77.4" y="213.1">10</text>
<text x="77.4" y="210.6">11</text>
<text x="98.4" y="210.6">9</text>
<text x="77.4" y="220.7">13</text>
<text x="77.4" y="218.2">14</text>
<text x="97.7" y="218.2">12</text>
<text x="78" y="225.8">1</text>
<text x="77.4" y="228.3">15</text>
<text x="88.6" y="234.4" transform="rotate(-90 88.6 234.4)">8</text>
</g>
<g font-size="1.3" fill="#0f0f0f">
<text x="71.2" y="65.7">MCU_A7</text>
<text x="71.2" y="70.8">MCU_A5</text>
<text x="71.2" y="68.2">MCU_A6</text>
<text x="71.2" y="75.9">MCU_A3</text>
<text x="71.2" y="73.3">MCU_A4</text>
<text x="71.2" y="83.5">MCU_A015</text>
<text x="71.2" y="78.4">MCU_A2</text>
<text x="71.2" y="80.9">MCU_A1</text>
<text x="70" y="131.7">MCU_A12</text>
<text x="70" y="129.2">MCU_A13</text>
<text x="70" y="126.7">MCU_A14</text>
<text x="193" y="129.2">MCU_D0</text>
<text x="193" y="131.7">MCU_D1</text>
<text x="70" y="136.8">MCU_A10</text>
<text x="70" y="134.3">MCU_A11</text>
<text x="193" y="136.8">MCU_D3</text>
<text x="193" y="134.3">MCU_D2</text>
<text x="71.2" y="141.9">MCU_A815</text>
<text x="71.2" y="139.4">MCU_A9</text>
<text x="193" y="159.7">MCU_D5</text>
<text x="193" y="157.1">MCU_D4</text>
<text x="67.7" y="197.8">PPU_A11</text>
<text x="67.7" y="195.2">PPU_A10</text>
</g>
<g font-size="1.3" fill="#006464">
<text x="81.8" y="61.8">QH'</text>
<text x="89.8" y="63" transform="rotate(-90 89.8 63)">GND</text>
<text x="81.8" y="72">QF</text>
<text x="81.8" y="69.4">QG</text>
<text x="81.8" y="66.9">QH</text>
<text x="86.9" y="70.7">U15</text>
<text x="91" y="72">RCLK</text>
<text x="93.3" y="69.4">OE</text>
<text x="81.8" y="77.1">QD</text>
<text x="81.8" y="74.5">QE</text>
<text x="89.8" y="77.1">SRCLR</text>
<text x="81.8" y="82.1">QB</text>
<text x="81.8" y="79.6">QC</text>
<text x="83.1" y="78.3">74HC595PW</text>
<text x="89.8" y="79.6">SRCLK</text>
<text x="81.8" y="84.7">QA</text>
<text x="89.8" y="85.9" transform="rotate(-90 89.8 85.9)">VCC</text>
<text x="92.2" y="84.7">SER</text>
<text x="278.2" y="103.7">J3</text>
<text x="274.6" y="111.4">DBG_UART</text>
<text x="203.7" y="115.2">EN</text>
<text x="216.8" y="116" transform="rotate(-90 216.8 116)">3V3</text>
<text x="222.9" y="117.7">RXD0</text>
<text x="223.2" y="115.2">TXD0</text>
<text x="328.7" y="117.7">SBU2</text>
<text x="338.7" y="119.4" transform="rotate(-90 338.7 119.4)">GND</text>
<text x="81.8" y="125.3">QH</text>
<text x="81.8" y="120.2">QH'</text>
<text x="89.8" y="121.4" transform="rotate(-90 89.8 121.4)">GND</text>
<text x="203.7" y="120.2">IO0</text>
<text x="203.7" y="125.3">IO2</text>
<text x="203.7" y="122.8">IO1</text>
<text x="220.3" y="125.3">USB_D-</text>
<text x="223.5" y="120.2">IO17</text>
<text x="223.5" y="122.8">IO18</text>
<text x="328.7" y="120.2">SBU1</text>
<text x="346.3" y="122.1" transform="rotate(-90 346.3 122.1)">SHIELD</text>
<text x="81.8" y="130.4">QF</text>
<text x="81.8" y="127.9">QG</text>
<text x="86.9" y="129.1">U16</text>
<text x="91" y="130.4">RCLK</text>
<text x="93.3" y="127.9">OE</text>
<text x="203.7" y="130.4">IO4</text>
<text x="203.7" y="127.9">IO3</text>
<text x="220.3" y="127.9">USB_D+</text>
<text x="223.5" y="130.4">IO21</text>
<text x="328.7" y="130.4">D+</text>
<text x="328.7" y="127.9">D+</text>
<text x="336.6" y="129.1">J2</text>
<text x="81.8" y="135.5">QD</text>
<text x="81.8" y="132.9">QE</text>
<text x="83.1" y="136.8">74HC595PW</text>
<text x="89.8" y="135.5">SRCLR</text>
<text x="203.7" y="132.9">IO5</text>
<text x="203.7" y="135.5">IO6</text>
<text x="213.9" y="134.2">U23</text>
<text x="223.5" y="132.9">IO35</text>
<text x="223.5" y="135.5">IO36</text>
<text x="328.7" y="135.5">D-</text>
<text x="328.7" y="132.9">D-</text>
<text x="332.1" y="136.8">USB-C_16P</text>
<text x="81.8" y="140.6">QB</text>
<text x="81.8" y="138">QC</text>
<text x="81.8" y="143.1">QA</text>
<text x="89.8" y="138">SRCLK</text>
<text x="92.2" y="143.1">SER</text>
<text x="203.7" y="138">IO7</text>
<text x="203.7" y="140.6">IO8</text>
<text x="203.7" y="143.1">IO9</text>
<text x="223.5" y="138">IO37</text>
<text x="223.5" y="140.6">IO38</text>
<text x="223.5" y="143.1">IO39</text>
<text x="328.7" y="143.1">CC1</text>
<text x="328.7" y="140.6">CC2</text>
<text x="89.8" y="144.3" transform="rotate(-90 89.8 144.3)">VCC</text>
<text x="203.7" y="145.6">IO10</text>
<text x="203.7" y="148.2">IO11</text>
<text x="223.5" y="145.6">IO40</text>
<text x="223.5" y="148.2">IO41</text>
<text x="328.7" y="148.2">VBUS</text>
<text x="203.7" y="150.7">IO12</text>
<text x="203.7" y="153.3">IO13</text>
<text x="203.7" y="155.8">IO14</text>
<text x="223.5" y="155.8">IO46</text>
<text x="223.5" y="153.3">IO45</text>
<text x="223.5" y="150.7">IO42</text>
<text x="277.6" y="154.5">TP1</text>
<text x="203.7" y="158.3">IO15</text>
<text x="203.7" y="160.9">IO16</text>
<text x="223.5" y="158.3">IO47</text>
<text x="223.5" y="160.9">IO48</text>
<text x="216.8" y="162.1" transform="rotate(-90 216.8 162.1)">GND</text>
<text x="277.1" y="162.2">IO36</text>
<text x="316.2" y="172.3">R3</text>
<text x="354.3" y="172.3">R4</text>
<text x="315.4" y="179.9">5.1k</text>
<text x="353.5" y="179.9">5.1k</text>
<text x="274.9" y="187.6">R18</text>
<text x="341" y="187.6">R19</text>
<text x="82.3" y="196.4">I0a</text>
<text x="89.8" y="197.9" transform="rotate(-90 89.8 197.9)">VCC</text>
<text x="92.9" y="196.4">Za</text>
<text x="224.7" y="195.2">R1</text>
<text x="247.6" y="195.2">C1</text>
<text x="275.6" y="195.2">1k</text>
<text x="341.7" y="195.2">1k</text>
<text x="82.3" y="199">I1a</text>
<text x="224.2" y="202.8">10k</text>
<text x="247.6" y="202.8">1u</text>
<text x="82.3" y="204.1">I0b</text>
<text x="82.3" y="206.6">I1b</text>
<text x="86.9" y="207.9">U17</text>
<text x="92.9" y="204.1">Zb</text>
<text x="183.4" y="205.3">SW1</text>
<text x="80.9" y="215.5">SN74LVC157APW</text>
<text x="82.3" y="214.2">I1c</text>
<text x="82.3" y="211.7">I0c</text>
<text x="93" y="211.7">Zc</text>
<text x="181.3" y="213">ESP</text>
<text x="186.1" y="213">RST</text>
<text x="274.4" y="213">LED1</text>
<text x="340.5" y="213">LED2</text>
<text x="82.3" y="221.8">I1d</text>
<text x="82.3" y="219.3">I0d</text>
<text x="92.9" y="219.3">Zd</text>
<text x="148.5" y="220.6">R9</text>
<text x="270.5" y="220.6">STATUS_BLUE</text>
<text x="337.2" y="220.6">PWR_GREEN</text>
<text x="82.3" y="226.9">S</text>
<text x="82.3" y="229.5">E</text>
<text x="89.8" y="230.1" transform="rotate(-90 89.8 230.1)">GND</text>
<text x="148" y="228.2">10k</text>
<text x="183.4" y="235.8">SW2</text>
<text x="224.7" y="235.8">R2</text>
<text x="182.9" y="243.4">BOOT</text>
<text x="224.2" y="243.4">10k</text>
</g>
</svg>
